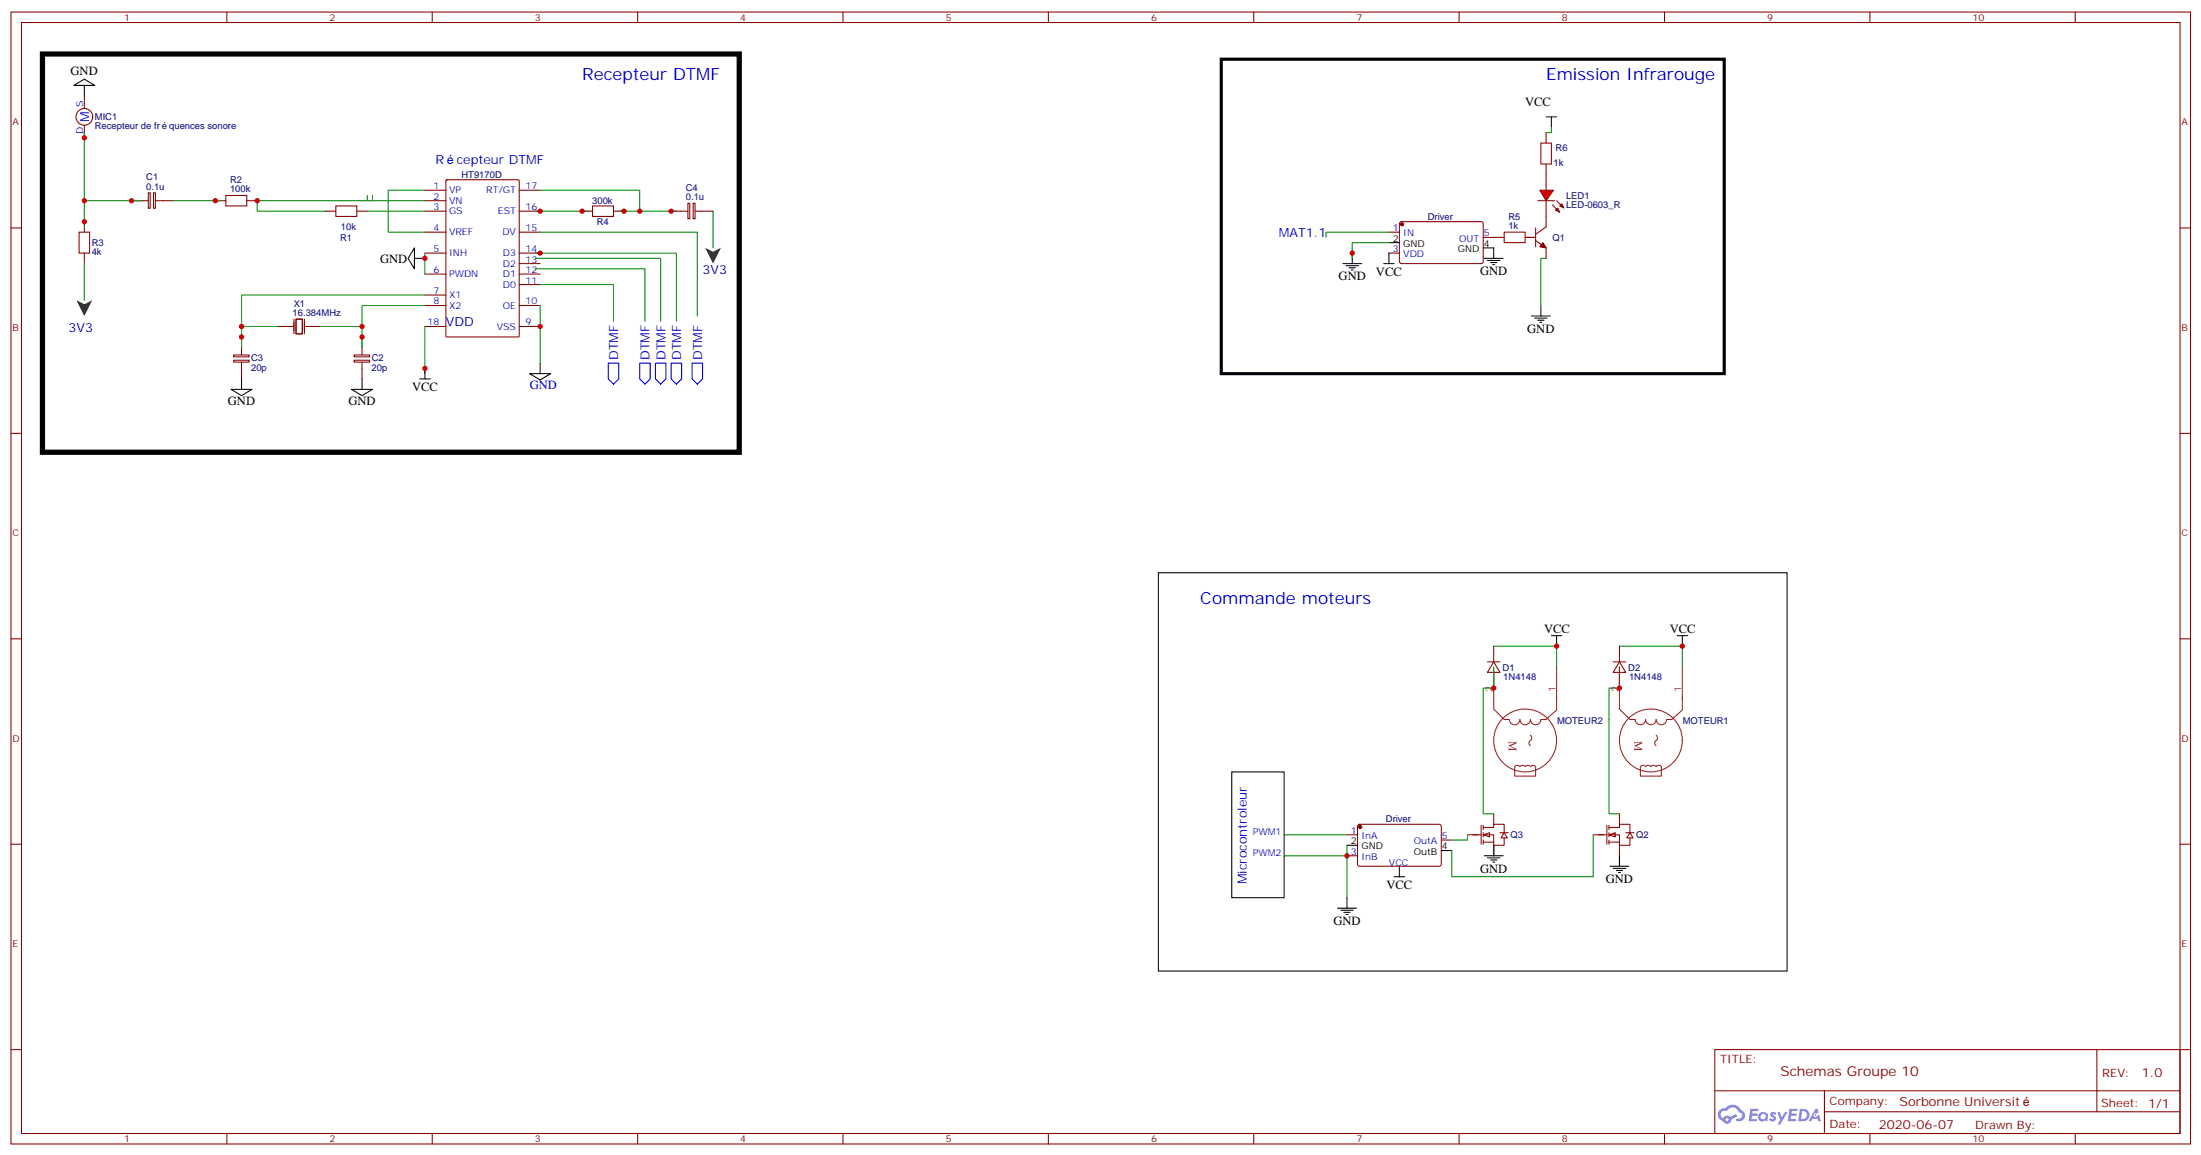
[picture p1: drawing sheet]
<svg xmlns="http://www.w3.org/2000/svg" width="741mm" height="389mm" viewBox="0 0 741 389" stroke-linecap="round" stroke-linejoin="round" font-family="sans-serif">
<g fill="none" stroke="#870000" stroke-width=".35">
<path d="M3.7 4.1h733.8v381h-733.8zM7.2 7.6h726.8v373.9h-726.8zM76.4 4.1v3.5M145.5 4.1v3.5M214.7 4.1v3.5M283.8 4.1v3.5M353 4.1v3.5M422.1 4.1v3.5M491.2 4.1v3.5M560.4 4.1v3.5M629.5 4.1v3.5M698.7 4.1v3.5"/>
<path d="M3.7 76.7h3.5M734 76.7h3.5M3.7 145.9h3.5M734 145.9h3.5M3.7 215h3.5M734 215h3.5M3.7 284.2h3.5M734 284.2h3.5M3.7 353.3h3.5M577.3 353.3h156.7v28.2h-156.7zM705.9 353.3l.1 20.9M734 353.3h3.5"/>
<path d="M577.4 367.2h156.4M614.2 374.2h119.6M614.2 367.2v14.1M76.4 381.5v3.6M145.5 381.5v3.6M214.7 381.5v3.6M283.8 381.5v3.6M353 381.5v3.6M422.1 381.5v3.6M491.2 381.5v3.6M560.4 381.5v3.6M629.5 381.5v3.6"/>
<path d="M698.7 381.5v3.6"/>
</g>
<g fill="#5487ff">
<path d="M596.3 374.5a1.22 1.22 0 0 1 1.7 .2l-.4 .6a.47 .47 0 0 0-.3-.4 .47 .47 0 0 0-.5 .2l.2 .2a1.14 1.14 0 0 1 .7 1.8 1.14 1.14 0 0 1-1.9 0l-.2-.2 .5-.6 .7 .5a.29 .29 0 0 0 .4-.3 .29 .29 0 0 0-.3-.3 1.04 1.04 0 0 1-.6-1.7z"/>
<path d="M589.3 373.2l2.7 .2-.1 .5-1.9 .1-.1 .8h1.5l.4 .4-.4 .4h-1.6l-.2 1.1h1.8l.1 .3-.1 .3-2.7 .1z"/>
<path d="M602.5 373.2l2.6 .2-.1 .5-1.8 .1-.1 .8h1.5l.3 .4-.4 .4h-1.5l-.2 1.1h1.7l.2 .3-.2 .3-2.6 .1z"/>
<path d="M611.2 373.2h.7l.3 1.3-.6 .3a.69 .69 0 0 0-1 .3 .69 .69 0 0 0 .5 .9 .69 .69 0 0 0 .8-.6l.5-.2 .6 2.2h-.8l-.2-.9h-1.8l-.4 .9h-.9z"/>
<path d="M598.4 374.3h.8l.6 1.8 1.1-1.8h.9l-2.5 4.2h-.9l.9-1.5z"/>
<path d="M606 373.2l-.6 4.2h1.4a2.11 2.11 0 0 0 2.4-2.1 2.11 2.11 0 0 0-2.5-2.1zM606.7 374a1.43 1.43 0 0 1 1.7 1.6 1.43 1.43 0 0 1-2.1 1.1z"/>
<path d="M592.3 374.9a1.54 1.54 0 0 0-.1 2.1 1.54 1.54 0 0 0 2.2 .1l.6 .3 .3-2.3-.6-.3a1.5 1.5 0 0 0-2.4 .1zM592.6 375.9a.94 .94 0 0 1 1.8 0 .94 .94 0 0 1-1.8 0z"/>
<path d="M579 373.6a2.18 2.18 0 0 0 1.1 3.7 1.44 1.44 0 0 0 1.6 .9 1.44 1.44 0 0 0 1.2-1.4l2-1-.4-.8-2 1a1.47 1.47 0 0 0-2.4 .4 1.39 1.39 0 0 1-.7-1.9 1.39 1.39 0 0 1 2-.5 2.12 2.12 0 0 1 2.2-1.3 2.12 2.12 0 0 1 1.9 1.7 1.14 1.14 0 0 1 1.1 1.4 1.14 1.14 0 0 1-1.7 .7 .43 .43 0 0 0-.5 .4 .43 .43 0 0 0 .4 .5 1.98 1.98 0 0 0 2.5-1.2 1.98 1.98 0 0 0-1.2-2.6 3.1 3.1 0 0 0-5.3-.6l-.8 .1zM580.9 376.9a.55 .55 0 0 1 1.1 0 .55 .55 0 0 1-1.1 0z"/>
<circle cx="611.2" cy="375.3" r=".26"/>
</g>
<g fill="none" stroke="#870000" stroke-width=".35">
<path d="M28.4 32.3v4.2M28.4 42.2v4.2M26.6 78.1h3.6v7.1h-3.6zM28.4 74.6v3.5M44.3 67.6h5.6M49.9 64.9h.7v5.2h-.7zM51.7 64.9h.6v5.2h-.6zM52.4 67.6h6M72.5 67.6h3.5M76 65.8h7.1v3.5h-7.1zM83.1 67.6h3.5M109.5 71.1h3.6"/>
<path d="M113.1 69.3h7v3.5h-7zM120.1 71.1h3.5M143.1 64h7M143.1 67.6h7M143.1 71.1h7M143.1 78.1h7M150.2 60.7l.3-.2h23.9l.4 .2v52.4l-.2 .3h-24.1l-.3-.2zM174.8 64h7.1M174.8 71.1h7.1M174.8 78.1h7.1M28.4 85.2v3.5M143.1 85.2h7"/>
<path d="M143.1 92.3h7M143.1 99.3h7M174.8 85.2h7.1M174.8 92.3h7.1M174.8 95.8h7.1M174.8 88.7h7.1M143.1 102.8h7M143.1 109.9h7M174.8 102.8h7.1M174.8 109.9h7.1"/>
<circle cx="28.4" cy="39.3" r="2.82"/>
</g>
<path d="M28.4 44.6v31.8M28.4 67.6h19.4M58.4 67.6h15.9M123.6 65.8v1.8h19.5M123.6 71.1h19.5M125.4 65.8v1.8h-38.8v3.5h22.9M143.1 64h-12.4v14.1h12.4M28.4 88.7v12.4" fill="none" stroke="#008700" stroke-width=".35"/>
<path d="M24.9 28.8l3.5-2.2 3.5 2.2zM28.4 28.8v3.5" fill="none" stroke="#000" stroke-width=".35"/>
<path d="M25.8 101.1l2.6 1.3 2.6-1.3-2.6 5.3z" fill="#333"/>
<g fill="none" stroke="#870000" stroke-width=".35">
<path d="M196 71.1h3.5M199.5 69.3h7.1v3.5h-7.1zM206.6 71.1h3.5M226 71.1h5.6M231.6 68.4h.6v5.2h-.6zM233.4 68.4h.6v5.2h-.6zM234.1 71.1h6M78.7 119.5h5.2v.6h-5.2zM81.3 113.4v6M93.7 109.9h5.3M99 107.4v5M99.7 107.4h2.1v5h-2.1z"/>
<path d="M102.5 109.9h5.3M102.5 107.4v5M119.2 119.5h5.2v.6h-5.2zM121.9 113.4v6M78.7 121.2h5.2v.7h-5.2zM81.3 121.9v5.6M119.2 121.2h5.2v.7h-5.2zM121.9 121.9v5.6"/>
</g>
<path d="M180.1 71.1h17.6M208.3 71.1h19.4M240.1 71.1v12.3M143.1 99.3h-61.8v17.6M143.1 85.2v7.1M81.3 109.9h12.4M107.8 109.9h14.1M143.1 102.8h-21.2v14.1M143.1 109.9v15.9" fill="none" stroke="#008700" stroke-width=".35"/>
<path d="M139.5 83.4v7.1l-2.1-3.5zM139.5 87h3.6M77.8 131.1h7l-3.5 2.1zM81.3 127.5v3.6M118.4 131.1h7l-3.5 2.1zM121.9 127.5v3.6" fill="none" stroke="#000" stroke-width=".35"/>
<path d="M237.4 83.4l2.7 1.4 2.6-1.4-2.6 5.3z" fill="#333"/>
<path d="M181.9 64h33.5v7.1M181.9 78.1h52.9v28.3M467.6 78.1h-21.2v1.8M180.1 90.5h37v17.6M180.1 87h42.3v21.1M180.1 85.2h47.6v22.9M181.9 95.8h24.7v12.3M467.6 81.7h-12.3v5.3M181.9 102.8v19.4" fill="none" stroke="#008700" stroke-width=".35"/>
<g fill="none" stroke="#000" stroke-width=".35">
<path d="M520.5 39.3h3.6M522.3 39.3v3.6M452.1 88.7h6.3M453.1 89.4h4.3M454.2 90.1h2.1M454.9 90.8h.7M455.3 85.2v3.5M465.8 88.7h3.6M467.6 81.7h3.5M467.6 85.2v3.5M499.4 83.4h3.5v3.6M499.7 87h6.4"/>
<path d="M500.8 87.7h4.2M501.8 88.4h2.1M502.5 89.1h.7M141.3 127.5h3.5M143.1 124v3.5M178.3 125.8h7.1l-3.5 2.1zM181.9 122.2v3.6"/>
</g>
<path d="M204.8 122.2h3.5v5.3l-1.7 1.8-1.8-1.8zM215.4 122.2h3.5v5.3l-1.8 1.8-1.7-1.8zM220.7 122.2h3.5v5.3l-1.8 1.8-1.7-1.8zM226 122.2h3.5v5.3l-1.8 1.8-1.7-1.8zM233 122.2h3.5v5.3l-1.7 1.8-1.8-1.8z" fill="none" stroke="#00f" stroke-width=".35"/>
<path d="M14.3 18.2h234.6v134h-234.6z" fill="none" stroke="#000" stroke-width="1.8"/>
<path d="M520.5 44.6v3.6M520.5 55.2v3.5M467.6 78.1h3.5M471.4 74.8l.4-.2 27.1 .1 .5 .6-.1 13-.6 .4h-27.1l-.5-.7v-12.7zM499.4 79.9h7M513.5 79.9h3.5M467.6 85.2h3.5" fill="none" stroke="#870000" stroke-width=".35"/>
<circle cx="472" cy="75.5" r=".53" fill="#870000" stroke="#870000" stroke-width=".35"/>
<path d="M518.8 48.2h3.5v7h-3.5zM506.4 78.1h7.1v3.6h-7.1z" fill="none" stroke="#a10000" stroke-width=".35"/>
<g fill="#f00" stroke="#870000" stroke-width=".35">
<path d="M518.4 64h4.6l-2.5 3.6z"/>
<path d="M517.7 67.6h5.6z"/>
</g>
<g fill="#870000" stroke="#870000" stroke-width=".35">
<path d="M524.1 67.6l1.4 1.4z"/>
<path d="M522.6 69l1.5 1.4z"/>
</g>
<g fill="#f00" stroke="#870000" stroke-width=".35">
<path d="M525.8 68.6l.7 1.4-1.4-.7z"/>
<path d="M523.7 70.7l.7-.7 .7 1.4z"/>
</g>
<g fill="none" stroke="#870000" stroke-width=".35">
<path d="M520.5 58.7v5.3M513.5 79.9h3.5M517 76.7v6.4M520.5 67.6v8.8l-3.5 2.4M517 81l3.5 2.4v3.6M502.9 217.5v5.3M500.8 222.8h4.2M502.9 222.8l2.1 3.5h-4.2zM502.9 226.3v5.3M457.3 277.7l.4-.2h27.1l.4 .7v12.9l-.7 .5-27-.1-.5-.6v-12.7zM453.5 281h3.5M453.5 288h3.5"/>
<path d="M485.2 282.8h3.6"/>
</g>
<g fill="none" stroke="#000" stroke-width=".35">
<path d="M515.6 106.4h6.3M516.6 107.1h4.3M517.7 107.8h2.1M518.4 108.5h.7M518.8 102.8v3.6M522.3 214h3.5M524.1 214v3.5M414.7 259.8h17.6v42.4h-17.6zM453.5 284.5h3.5M469.4 295.1h3.5M471.1 291.6v3.5M485.2 286.3h3.6"/>
<path d="M450.3 305.7h6.4M451.4 306.4h4.2M452.4 307.1h2.2M453.1 307.8h.7M453.5 302.2v3.5"/>
</g>
<path d="M411.2 19.9h169.3v105.9h-169.3z" fill="none" stroke="#000" stroke-width="1.1"/>
<g fill="#870000" stroke="#870000" stroke-width=".35">
<path d="M519.5 81.7l1 1.7-2.1-.3z"/>
<circle cx="457.9" cy="278.3" r=".53"/>
</g>
<path d="M522.3 42.9v1.7h-1.8M520.5 87h-1.7v15.8M502.9 217.5h21.2v7M502.9 224.5v7.1h-3.5v10.6M432.3 281h21.2M432.3 288h21.2M453.5 284.5v17.7" fill="none" stroke="#008700" stroke-width=".35"/>
<g fill="none" stroke="#8c2424" stroke-width=".35">
<path d="M502.9 224.5v14.2l3.5 3.5h1.8a1.76 1.76 0 0 0 1.7 1.7 1.76 1.76 0 0 0 1.8-1.7 1.76 1.76 0 0 0 1.8 1.7 1.76 1.76 0 0 0 1.7-1.7 1.76 1.76 0 0 0 1.8 1.7 1.76 1.76 0 0 0 1.8-1.7h1.7l3.6-3.2v-4.2M524.1 224.5v10.6M510.2 257.8l.9-.2 .6 .5 .8-.5 1 .5 .8-.5 .9 .5 .9-.5 .6 .2 .3 .3v3.1h-7.1v-3.1zM515.2 247.5a1.2 1.2 0 0 1-.3 2l-.1 .7 .4 .8"/>
<circle cx="513.5" cy="249.2" r="10.6"/>
</g>
<g fill="#fff" stroke="#870000" stroke-width=".35">
<path d="M499.4 281l2.1-.7v1.4z"/>
<path d="M506.4 280.3l1.1 1.7h-2.1z"/>
</g>
<path d="M498.7 277.8v6.4M499.4 278.5h3.5v-1h3.5v2.8M499.4 277.8v1.4M502.9 273.9v3.6M494.1 281h4.6M499.4 281h3.5v3.5h3.5v-2.5M499.4 283.5h3.5M499.4 280.3v1.4M499.4 282.8v1.4M502.9 284.5v3.5M505 280.3h2.8" fill="none" stroke="#870000" stroke-width=".35"/>
<path d="M499.4 242.2v31.7h3.5M541.7 242.2v31.7h3.5M494.1 281v1.8h-5.3" fill="none" stroke="#008700" stroke-width=".35"/>
<g fill="#fff" stroke="#870000" stroke-width=".35">
<path d="M541.7 281l2.1-.7v1.4z"/>
<path d="M548.7 280.3l1.1 1.7h-2.1z"/>
</g>
<g fill="none" stroke="#870000" stroke-width=".35">
<path d="M545.2 217.5v5.3M543.1 222.8h4.2M545.2 222.8l2.1 3.5h-4.2zM545.2 226.3v5.3M541 277.8v6.4M541.7 278.5h3.5v-1h3.5v2.8M541.7 277.8v1.4M545.2 273.9v3.6M536.4 281h4.6M541.7 281h3.5v3.5h3.5v-2.5M541.7 283.5h3.5M541.7 280.3v1.4"/>
<path d="M541.7 282.8v1.4M545.2 284.5v3.5M547.3 280.3h2.9"/>
</g>
<path d="M545.2 217.5h21.2v7M545.2 224.5v7.1h-3.5v10.6M502.9 284.5v3.5M536.4 281v14.1h-47.6v-8.8" fill="none" stroke="#008700" stroke-width=".35"/>
<g fill="none" stroke="#000" stroke-width=".35">
<path d="M390 192.8h211.7v134h-211.7zM564.6 214h3.5M566.4 214v3.5M499.7 288h6.4M500.8 288.7h4.2M501.8 289.5h2.1M502.5 290.2h.7M502.9 284.5v3.5M542 291.6h6.4M543.1 292.3h4.2M544.2 293h2.1M544.9 293.7h.7"/>
<path d="M545.2 288v3.6"/>
</g>
<g fill="none" stroke="#8c2424" stroke-width=".35">
<path d="M545.2 224.5v14.2l3.5 3.5h1.8a1.76 1.76 0 0 0 1.8 1.7 1.76 1.76 0 0 0 1.7-1.7 1.76 1.76 0 0 0 1.8 1.7 1.76 1.76 0 0 0 1.8-1.7 1.76 1.76 0 0 0 1.7 1.7 1.76 1.76 0 0 0 1.8-1.7h1.8l3.5-3.2v-4.2M566.4 224.5v10.6M552.5 257.8l.9-.2 .6 .5 .9-.5 .9 .5 .8-.5 1 .5 .8-.5 .6 .2 .3 .3v3.1h-7v-3.1zM557.6 247.5a1.2 1.2 0 0 1-.3 2l-.2 .7 .5 .8"/>
<circle cx="555.8" cy="249.2" r="10.6"/>
</g>
<g fill="#c00">
<circle cx="545.2" cy="231.6" r=".88"/>
<circle cx="566.4" cy="217.5" r=".88"/>
<circle cx="524.1" cy="217.5" r=".88"/>
<circle cx="181.9" cy="85.2" r=".88"/>
<circle cx="215.4" cy="71.1" r=".88"/>
<circle cx="226" cy="71.1" r=".88"/>
<circle cx="81.3" cy="109.9" r=".88"/>
<circle cx="143.1" cy="87" r=".88"/>
<circle cx="121.9" cy="109.9" r=".88"/>
<circle cx="196" cy="71.1" r=".88"/>
<circle cx="181.9" cy="71.1" r=".88"/>
<circle cx="210.1" cy="71.1" r=".88"/>
<circle cx="181.9" cy="109.9" r=".88"/>
<circle cx="86.6" cy="67.6" r=".88"/>
<circle cx="72.5" cy="67.6" r=".88"/>
<circle cx="44.3" cy="67.6" r=".88"/>
<circle cx="28.4" cy="74.6" r=".88"/>
<circle cx="28.4" cy="46.4" r=".88"/>
<circle cx="81.3" cy="113.4" r=".88"/>
<circle cx="121.9" cy="113.4" r=".88"/>
<circle cx="28.4" cy="67.6" r=".88"/>
<circle cx="143.1" cy="124" r=".88"/>
<circle cx="455.3" cy="85.2" r=".88"/>
<circle cx="453.5" cy="288" r=".88"/>
<circle cx="502.9" cy="231.6" r=".88"/>
</g>
<g font-size="5.6" fill="#00f">
<text x="196" y="27">Recepteur DTMF</text>
<text x="520.5" y="27">Emission Infrarouge</text>
<text x="404.1" y="203.4">Commande moteurs</text>
</g>
<text font-size="4.6" fill="#800" x="599.4" y="362.3">Schemas Groupe 10</text>
<g font-size="4.2">
<text x="23.8" y="25.4">GND</text>
<text x="513.5" y="35.8">VCC</text>
<text x="127.9" y="88.4">GND</text>
<text x="450.7" y="94.4">GND</text>
<text x="463.3" y="92.8">VCC</text>
<text x="498.3" y="92.6">GND</text>
<text x="514.2" y="112">GND</text>
<text x="138.8" y="131.6">VCC</text>
<text x="76.7" y="136.3">GND</text>
<text x="117.3" y="136.3">GND</text>
<text x="519.9" y="212.9">VCC</text>
<text x="562.2" y="212.9">VCC</text>
<text x="498.3" y="293.7">GND</text>
<text x="466.8" y="299.2">VCC</text>
<text x="540.6" y="297.2">GND</text>
<text x="448.9" y="311.3">GND</text>
</g>
<g font-size="4.2" fill="#00f">
<text x="30" y="41.1" transform="rotate(-90 30 41.1)">M</text>
<text x="146.6" y="55.2">R</text>
<text x="153.8" y="55.2">cepteur DTMF</text>
<text x="430.6" y="79.9">MAT1.1</text>
<text x="236.5" y="92.3">3V3</text>
<text x="23.1" y="111.7">3V3</text>
<text x="150.1" y="109.9">VDD</text>
<text x="208.1" y="121.2" transform="rotate(-90 208.1 121.2)">DTMF</text>
<text x="218.7" y="121.2" transform="rotate(-90 218.7 121.2)">DTMF</text>
<text x="224" y="121.2" transform="rotate(-90 224 121.2)">DTMF</text>
<text x="229.3" y="121.2" transform="rotate(-90 229.3 121.2)">DTMF</text>
<text x="236.4" y="121.2" transform="rotate(-90 236.4 121.2)">DTMF</text>
<text x="178.3" y="131.1">GND</text>
<text x="419.8" y="297.6" transform="rotate(-90 419.8 297.6)">Microcontroleur</text>
</g>
<g font-size="4.2" fill="#800">
<text x="721.1" y="362.6">1.0</text>
<text x="639.5" y="372.1">Sorbonne Universit</text>
<text x="632.6" y="379.9">2020-06-07</text>
</g>
<g font-size="3.9" fill="#8d2323">
<text x="508" y="249.3" transform="rotate(90 508 249.3)">M</text>
<text x="550.3" y="249.3" transform="rotate(90 550.3 249.3)">M</text>
</g>
<g font-size="3.9" fill="#800">
<text x="579.1" y="357.9">TITLE:</text>
<text x="707.7" y="362.6">REV:</text>
<text x="616" y="372.1">Company:</text>
<text x="707.4" y="372.7">Sheet: 1/1</text>
<text x="616" y="379.8">Date:</text>
<text x="665" y="379.9">Drawn By:</text>
</g>
<g font-size="3.2" fill="#800">
<text x="41.8" y="7.1">1</text>
<text x="110.9" y="7.1">2</text>
<text x="180.1" y="7.1">3</text>
<text x="249.2" y="7.1">4</text>
<text x="318.4" y="7.1">5</text>
<text x="387.5" y="7.1">6</text>
<text x="456.7" y="7.1">7</text>
<text x="525.8" y="7.1">8</text>
<text x="595" y="7.1">9</text>
<text x="664.1" y="7.1">10</text>
<text x="4.2" y="42.2">A</text>
<text x="734.5" y="42.2">A</text>
<text x="4.2" y="111.3">B</text>
<text x="734.5" y="111.3">B</text>
<text x="4.2" y="180.4">C</text>
<text x="734.5" y="180.4">C</text>
<text x="4.2" y="249.6">D</text>
<text x="734.5" y="249.6">D</text>
<text x="4.2" y="318.7">E</text>
<text x="734.5" y="318.7">E</text>
<text x="41.8" y="384.5">1</text>
<text x="110.9" y="384.5">2</text>
<text x="180.1" y="384.5">3</text>
<text x="249.2" y="384.5">4</text>
<text x="318.4" y="384.5">5</text>
<text x="387.5" y="384.5">6</text>
<text x="456.7" y="384.5">7</text>
<text x="525.8" y="384.5">8</text>
<text x="595" y="384.5">9</text>
<text x="664.1" y="384.5">10</text>
</g>
<g font-size="3.2" fill="#00f">
<text x="28" y="35.9" transform="rotate(-90 28 35.9)">S</text>
<text x="28" y="45" transform="rotate(-90 28 45)">D</text>
<text x="146" y="63.7">1</text>
<text x="151.2" y="65.1">VP</text>
<text x="163.7" y="65.1">RT/GT</text>
<text x="176.9" y="63.7">17</text>
<text x="146" y="67.2">2</text>
<text x="146" y="70.7">3</text>
<text x="151.2" y="68.6">VN</text>
<text x="176.9" y="70.7">16</text>
<text x="146" y="77.8">4</text>
<text x="151.2" y="72.1">GS</text>
<text x="167.6" y="72.1">EST</text>
<text x="176.9" y="77.8">15</text>
<text x="468.9" y="77.8">1</text>
<text x="151.2" y="79.2">VREF</text>
<text x="169.1" y="79.2">DV</text>
<text x="472.4" y="79.6">IN</text>
<text x="491.3" y="81.3">OUT</text>
<text x="499.5" y="79.6">5</text>
<text x="146" y="84.8">5</text>
<text x="151.2" y="86.3">INH</text>
<text x="169.3" y="89.8">D2</text>
<text x="169.3" y="86.3">D3</text>
<text x="176.9" y="88.4">13</text>
<text x="176.9" y="84.8">14</text>
<text x="468.9" y="84.8">3</text>
<text x="472.4" y="86.6">VDD</text>
<text x="146" y="91.9">6</text>
<text x="151.2" y="93.3">PWDN</text>
<text x="169.3" y="93.3">D1</text>
<text x="176.9" y="95.4">11</text>
<text x="176.9" y="91.9">12</text>
<text x="146" y="99">7</text>
<text x="151.2" y="100.4">X1</text>
<text x="169.3" y="96.8">D0</text>
<text x="146" y="102.5">8</text>
<text x="151.2" y="103.9">X2</text>
<text x="169.2" y="103.9">OE</text>
<text x="176.9" y="102.5">10</text>
<text x="144" y="109.5">18</text>
<text x="167.2" y="110.9">VSS</text>
<text x="176.9" y="109.5">9</text>
<text x="421.7" y="281">PWM1</text>
<text x="454.8" y="280.6">1</text>
<text x="454.8" y="287.7">3</text>
<text x="458.3" y="282.4">InA</text>
<text x="476" y="284.2">OutA</text>
<text x="485.4" y="282.4">5</text>
<text x="421.7" y="288">PWM2</text>
<text x="458.3" y="289.5">InB</text>
<text x="467.6" y="291.6">VCC</text>
</g>
<g font-size="3.2" fill="#000080">
<text x="31.9" y="40.4">MIC1</text>
<text x="31.9" y="43.6">Recepteur de fr</text>
<text x="57" y="43.6">quences sonore</text>
<text x="523.7" y="51">R6</text>
<text x="155.4" y="59.8">HT9170D</text>
<text x="523" y="55.9">1k</text>
<text x="49.2" y="63.9">0.1u</text>
<text x="49.2" y="60.7">C1</text>
<text x="77.4" y="64.7">100k</text>
<text x="77.4" y="61.6">R2</text>
<text x="230.9" y="64.2">C4</text>
<text x="199.4" y="68.6">300k</text>
<text x="230.9" y="67.4">0.1u</text>
<text x="527.2" y="70">LED-0603_R</text>
<text x="527.2" y="66.9">LED1</text>
<text x="114.8" y="77.4">10k</text>
<text x="200.9" y="75.7">R4</text>
<text x="480.7" y="73.9">Driver</text>
<text x="507.8" y="77.1">1k</text>
<text x="507.8" y="73.9">R5</text>
<text x="30.9" y="82.7">R3</text>
<text x="114.5" y="81">R1</text>
<text x="522.6" y="81">Q1</text>
<text x="30.9" y="85.9">4k</text>
<text x="98.5" y="106.4">16.384MHz</text>
<text x="98.9" y="103.2">X1</text>
<text x="84.6" y="124.7">20p</text>
<text x="84.6" y="121.5">C3</text>
<text x="125.1" y="124.7">20p</text>
<text x="125.1" y="121.5">C2</text>
<text x="505.9" y="225.7">D1</text>
<text x="548.2" y="225.7">D2</text>
<text x="506.1" y="228.9">1N4148</text>
<text x="548.5" y="228.9">1N4148</text>
<text x="524.2" y="243.7">MOTEUR2</text>
<text x="566.5" y="243.7">MOTEUR1</text>
<text x="466.6" y="276.8">Driver</text>
<text x="508.5" y="282.1">Q3</text>
<text x="550.9" y="282.1">Q2</text>
</g>
<g font-size="3.2">
<text x="468.9" y="81.3">2</text>
<text x="472.4" y="83.1">GND</text>
<text x="499.5" y="83.1">4</text>
<text x="490.8" y="84.8">GND</text>
<text x="454.8" y="284.2">2</text>
<text x="458.3" y="285.9">GND</text>
<text x="476" y="287.7">OutB</text>
<text x="485.4" y="285.9">4</text>
</g>
<g font-size="3.2" fill="#8d2323">
<text x="502.5" y="233" transform="rotate(-90 502.5 233)">2</text>
<text x="523.7" y="233" transform="rotate(-90 523.7 233)">1</text>
<text x="544.9" y="233" transform="rotate(-90 544.9 233)">2</text>
<text x="566" y="233" transform="rotate(-90 566 233)">1</text>
</g>
</svg>
